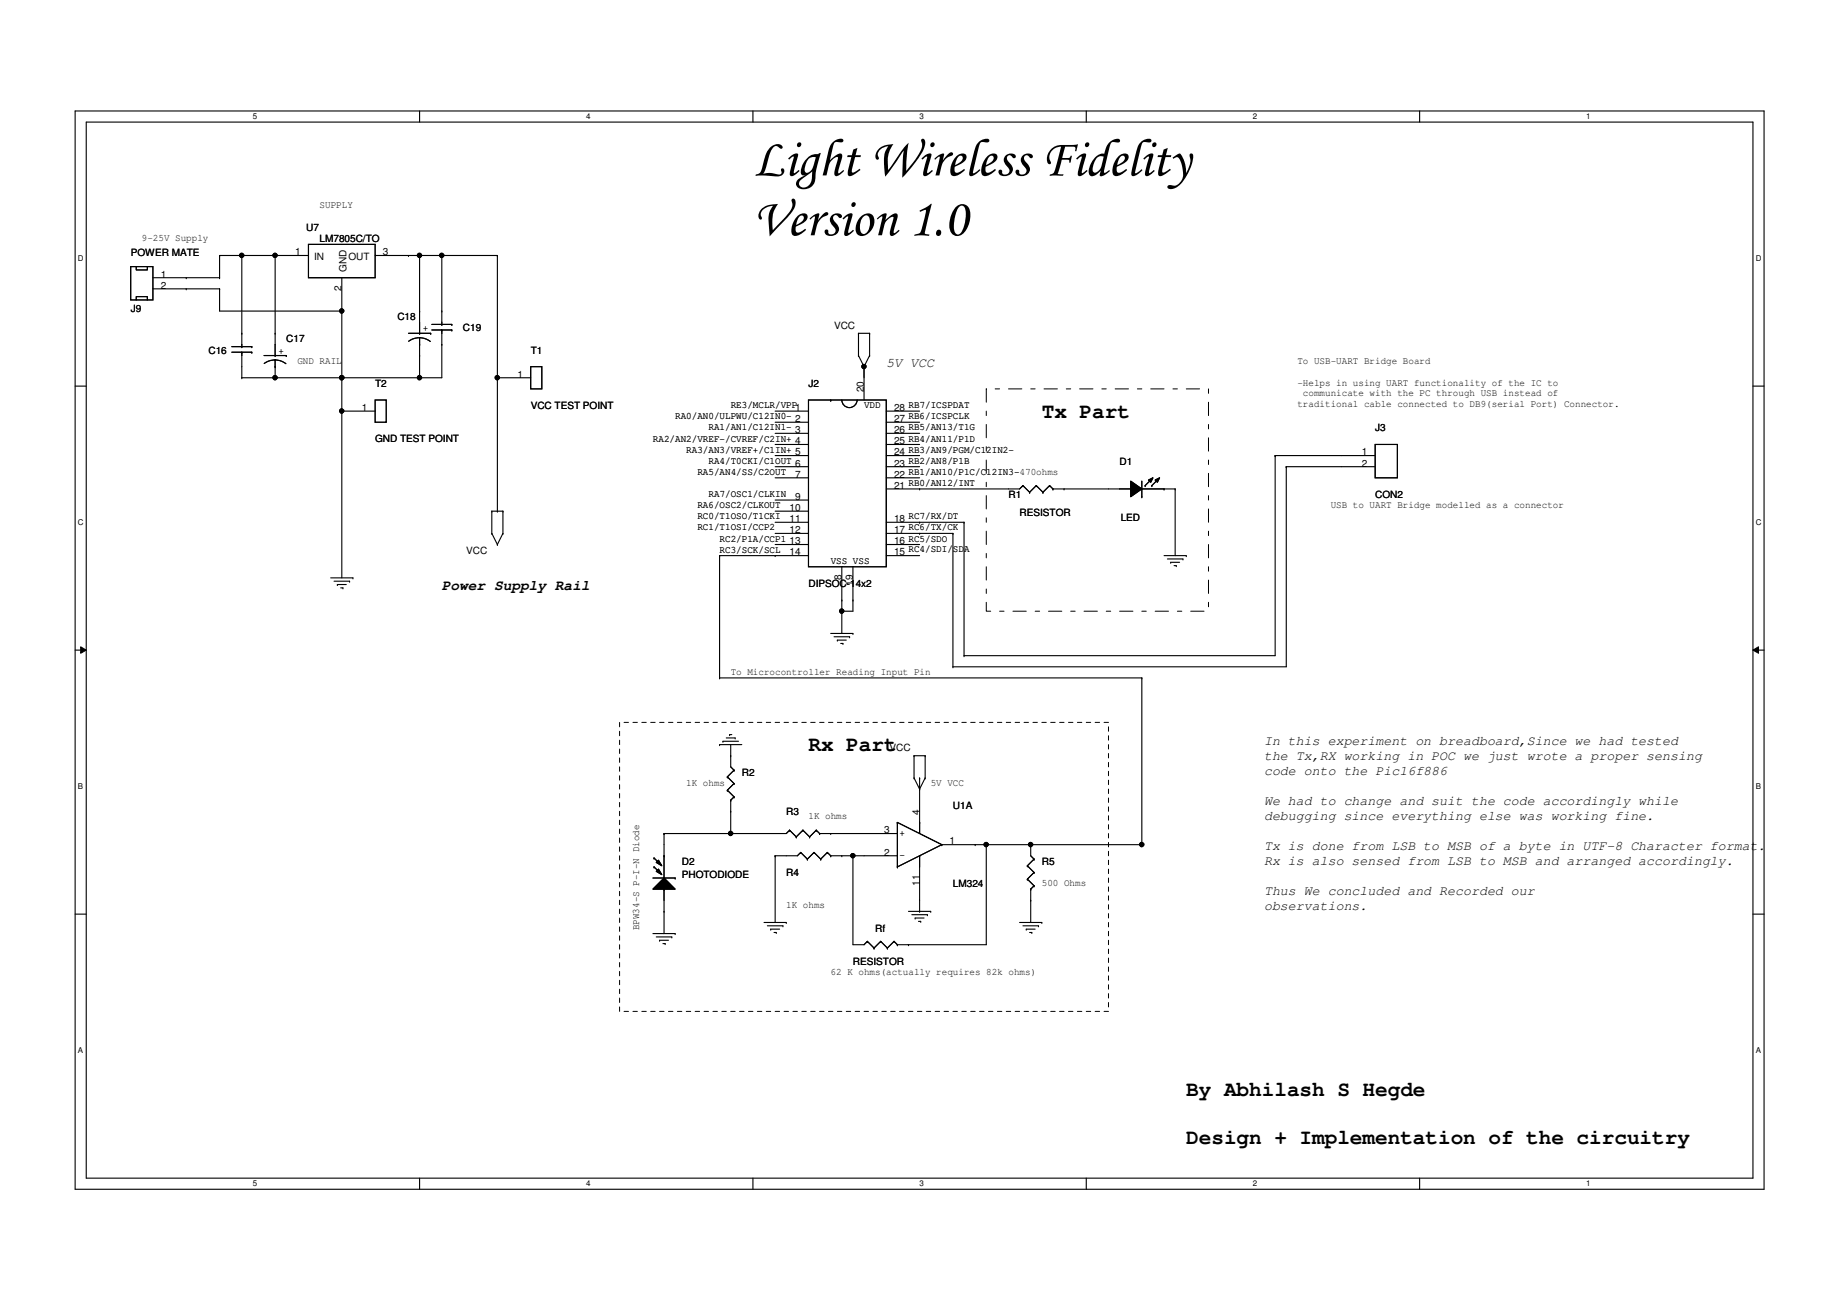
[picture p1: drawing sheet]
<svg xmlns="http://www.w3.org/2000/svg" width="420mm" height="297mm" viewBox="0 0 420 297" stroke-linecap="round" stroke-linejoin="round" font-family="sans-serif">
<path d="M17.2 25.4h386.1v246.3h-386.1zM19.7 27.9h381v241.3h-381z" fill="none" stroke="#000" stroke-width=".25"/>
<g fill="#fff">
<path d="M57.8 25.6h1v2h-1z"/>
<path d="M57.8 269.5h1v1.9h-1z"/>
</g>
<path d="M95.9 25.4v2.5M95.9 269.2v2.5" fill="none" stroke="#000" stroke-width=".25"/>
<g fill="#fff">
<path d="M134 25.6h1v2h-1z"/>
<path d="M134 269.5h1v1.9h-1z"/>
</g>
<path d="M172.1 25.4v2.5M172.1 269.2v2.5" fill="none" stroke="#000" stroke-width=".25"/>
<g fill="#fff">
<path d="M210.2 25.6h1v2h-1z"/>
<path d="M210.2 269.5h1v1.9h-1z"/>
</g>
<path d="M248.3 25.4v2.5M248.3 269.2v2.5" fill="none" stroke="#000" stroke-width=".25"/>
<g fill="#fff">
<path d="M286.4 25.6h1v2h-1z"/>
<path d="M286.4 269.5h1v1.9h-1z"/>
</g>
<path d="M324.5 25.4v2.5M324.5 269.2v2.5" fill="none" stroke="#000" stroke-width=".25"/>
<g fill="#fff">
<path d="M362.6 25.6h1v2h-1z"/>
<path d="M362.6 269.5h1v1.9h-1z"/>
<path d="M17.8 58h1.3v2h-1.3z"/>
<path d="M401.4 58h1.2v2h-1.2z"/>
<path d="M17.8 118.4h1.3v2h-1.3z"/>
<path d="M401.4 118.4h1.2v2h-1.2z"/>
</g>
<path d="M17.2 88.2h2.5M400.7 88.2h2.6" fill="none" stroke="#000" stroke-width=".25"/>
<g fill="#fff">
<path d="M17.8 178.7h1.2v2h-1.2z"/>
<path d="M401.4 178.7h1.1v2h-1.1z"/>
</g>
<path d="M17.2 148.5h2.5M400.7 148.5h2.6" fill="none" stroke="#000" stroke-width=".25"/>
<path d="M18.4 147.8l1.3 .7-1.3 .8zM400.7 148.5l1.3-.7v1.5z" fill="#000"/>
<path d="M18.4 147.8l1.3 .7-1.3 .8zM400.7 148.5l1.3-.7v1.5z" fill="none" stroke="#000" stroke-width=".23"/>
<g fill="#fff">
<path d="M17.8 239h1.2v2h-1.2z"/>
<path d="M401.4 239h1.1v2h-1.1z"/>
</g>
<g fill="none" stroke="#000" stroke-width=".25">
<path d="M50.2 58.4h.1M50.2 58.4h20.3M50.2 58.4v5.1M55.3 58.4h.1M55.3 58.4v20.8M62.9 58.4v22.8M70.5 55.8h15.3v7.7h-15.3zM85.8 58.4h27.9M93.4 58.4h.1M95.9 58.4h.1M95.9 58.4v17.8M101 58.4h.1"/>
<path d="M101 58.4v15.7M113.7 58.4h.1M113.7 58.4v58.4M29.9 60.9h5.1v7.6h-5.1zM31.1 68.5v-.7h2.6v.7M31.1 60.9v.8h2.6v-.8M35 63.5h15.2M35 66h15.2M42.6 63.5h.1M42.6 66h.1M50.2 66h.1M50.2 63.5h.1"/>
<path d="M50.2 66v5.1h27.9M53 79.2h4.6M55.3 76.2h.1M55.3 79.2h.1M57.6 79.2h.1M62.9 76.2h.1M78.1 71.1h.1M78.1 63.5v68.5M93.4 76.2h5.1M95.9 71.1h.1M95.9 78.7h.1M95.9 76.2h.1"/>
<path d="M95.9 77.2l1.1 .1 1.4 .7M95.9 77.2l-1.6 .3-.9 .5M95.9 77.2v9.1M98.5 76.2h.1M98.7 75.4h4.6M98.7 74.1h4.6M101 71.1h.1M101 78.7h.1M101 74.1h.1M101 75.4h.1M101 75.4v10.9h-45.7M103.3 75.4h.1"/>
<path d="M103.3 74.1h.1M196.2 76.2h.1M196.2 76.2v5M196.2 76.2h2.6M198.8 76.2h.1M198.8 76.2v5M53 80.5h4.6M55.3 86.3h.1M55.3 80.5h.1M55.3 80.5v5.8M57.6 80.5h.1M60.4 81.2h5"/>
<path d="M62.9 86.3h.1M62.9 83.8h.1M62.9 81.2h.1M62.9 82.3l1 .1 1.5 .7M62.9 82.3l-1.6 .2-.9 .6M62.9 82.3v4M65.4 81.2h.1M78.1 86.3h.1M78.1 93.9h.1M78.1 93.9h7.7M85.8 91.4h2.5v5.1h-2.5zM95.9 86.3h.1"/>
<path d="M95.9 81.2h.1M113.7 86.3h7.6M121.3 83.8h2.6v5.1h-2.6zM177.2 93.9h7.6M177.2 96.5h7.6M177.2 99h7.6M184.8 91.4h17.8v38.1h-17.8zM189.9 91.4h.1M192.4 91.4a1.76 1.76 0 0 0 1.8 1.7 1.76 1.76 0 0 0 1.7-1.7M196.2 81.2h.1M196.2 81.2l1.3 2.6M197.5 83.8h.1"/>
<path d="M197.5 83.8v7.6M198.8 81.2h.1M198.8 81.2l-1.3 2.6M202.6 93.9h7.6M202.6 96.5h7.6M202.6 99h7.6M112.4 116.8h.1M112.4 116.8v5.1M112.4 116.8h2.6M113.7 116.8h.1M115 116.8h.1M115 116.8v5.1"/>
<path d="M177.2 119.3h7.6M177.2 106.6h7.6M177.2 104.1h7.6M177.2 116.8h7.6M177.2 101.6h7.6M177.2 109.2h7.6M177.2 114.3h7.6M202.6 119.3h17.8M202.6 106.6h7.6M202.6 104.1h7.6M202.6 101.6h7.6M202.6 109.2h7.6"/>
<path d="M210.2 111.7h.1M210.2 119.3h.1M220.4 119.3h.1M220.4 119.3v30.5M233.8 111h.1M233.8 111l-.7 .7h-30.5M233.8 111l1.6 1.5M235.4 112.5h.1M236.9 111h.1M236.9 111l-1.5 1.5M236.9 111l1.5 1.5M238.4 112.5h.1"/>
<path d="M239.9 111h.1M239.9 111l-1.5 1.5M239.9 111l.8 .7M240.7 111.7h.1M240.7 111.7h17.8M243.2 111.7h.1M258.5 109.9l2.5 1.8-2.5 1.8zM258.5 111.7h.1M261 113.5h.1M261 111.7h7.6M261 109.9v3.6M261.8 111h.1"/>
<path d="M262.5 109.7l1.1-.5-.6 1zM263.3 111h.1M263.3 109.4l-1.5 1.6M264.1 109.7l1-.5-.5 1zM264.8 109.4l-1.5 1.6M266.1 111.7h.1M268.6 111.7h.1M268.6 111.7v15.3M291.5 104.1h.1M291.5 104.1v45.7h-71.1M291.5 104.1h22.9M294 106.6h.1"/>
<path d="M294 106.6v45.8h-76.2M294 106.6h20.4M314.4 101.6h5v7.6h-5zM75.6 132h5.1M76.4 132.8h3.5M77.1 133.6h.1M77.1 133.6h2.1M77.9 134.3h.5M78.4 134.3h.1M79.9 132.8h.1M80.7 132h.1M112.4 121.9h.1"/>
<path d="M112.4 121.9l1.3 2.5M113.7 124.4h.1M115 121.9h.1M115 121.9l-1.3 2.5M164.5 127h.1M164.5 127v27.9M164.5 127h20.3M177.2 127h.1M177.2 121.9h7.6M177.2 124.4h7.6M192.4 139.7h.1M192.4 137.1h.1"/>
<path d="M192.4 129.5v15.2M195 137.1h.1M195 129.5v10.2h-2.6M202.6 121.9h15.2M202.6 127h7.6M202.6 124.4h7.6M210.2 121.9h.1M217.8 121.9h.1M217.8 121.9v30.5M266.1 127h5.1M266.9 127.7h3.5M267.6 128.5h.1"/>
<path d="M267.6 128.5h2.1M268.4 129.2h.5M268.9 129.2h.1M270.4 127.7h.1M271.2 127h.1M164.5 154.9h.1M164.5 154.9h96.5M189.9 144.7h5.1M190.7 145.5h3.5M191.4 146.3h.1M191.4 146.3h2.1M192.2 147h.5"/>
<path d="M192.7 147h.1M194.2 145.5h.1M195 144.7h.1M217.8 152.4h.1M220.4 149.8h.1M261 154.9h.1M261 154.9v38.1h-45.7M164.5 170.1h.1M164.5 170.1h5.1M165.3 169.4h.1M165.3 169.4h3.5M166 168.6h2.1"/>
<path d="M166.3 177.5h.1M166.3 177.5l1.5 1.5M166.8 167.9h.1M166.8 167.9h.5M167 172.7h.1M167 170.1v5.1l.8 .8M167.8 176h.1M167.8 179h.1M167.8 176l-1.5 1.5M167.8 179l-1.5 1.6M168.1 168.6h.1M208.9 177.8h.1"/>
<path d="M208.9 172.7h.1M208.9 177.8l1.3 2.5M208.9 172.7v5.1M208.9 172.7h2.6M210.2 177.8h.1M210.2 177.8v12.7M211.5 172.7h.1M211.5 177.8h.1M211.5 172.7v5.1M211.5 177.8l-1.3 2.5M149.5 198.1h.1M149.5 196h.1"/>
<path d="M149.5 198.1l1.5 1.5M149.5 196l1.5 1.6M150 197.1l.5-.5 .8 1.2zM150 199.1l.5-.5 .8 1.3zM151.8 190.5h.1M151.8 195.5h.1M151.8 190.5v10.1M166.3 180.6h.1M166.3 180.6l1.5 1.5M167 190.5h.1M167 185.4h.1M167 182.8h.1"/>
<path d="M167 182.8v7.7M167.8 182.1h.1M167.8 182.1l-.8 .7M177.2 195.5h.1M177.2 195.5v15.3M180.5 189.7h.1M180.5 189.7l-.8 .8h-27.9M180.5 189.7l1.5 1.5M182 191.2h.1M183 194.8h.1M183 194.8l-.7 .7h-5.1M183 194.8l1.6 1.5"/>
<path d="M183.5 189.7h.1M183.5 189.7l-1.5 1.5M183.5 189.7l1.6 1.5M184.6 196.3h.1M185.1 191.2h.1M186.1 194.8h.1M186.1 194.8l-1.5 1.5M186.1 194.8l1.5 1.5M186.6 189.7h.1M186.6 189.7l-1.5 1.5M186.6 189.7l.8 .8M187.4 190.5h.1"/>
<path d="M187.4 190.5h17.7M187.6 196.3h.1M189.1 194.8h.1M189.1 194.8l-1.5 1.5M189.1 194.8l.8 .7M189.9 190.5h.1M189.9 195.5h.1M189.9 195.5h15.2M192.4 195.5h.1M195 195.5h.1M195 195.5v20.4h2.5l.8-.8M205.1 187.9h.1"/>
<path d="M205.1 198.1h.1M205.1 187.9l10.2 5.1M205.1 187.9v10.2M210.2 180.3h.1M210.2 187.9h.1M210.2 195.5h.1M210.2 195.5v12.7M215.3 193h.1M215.3 193l-10.2 5.1M222.9 193h.1M225.5 193h.1M225.5 193v22.9h-20.4"/>
<path d="M234.9 197.8h.1M234.9 197.8l1.5 1.5M235.6 193h.1M235.6 193v2.5l.8 .8M236.4 196.3h.1M236.4 199.3h.1M236.4 196.3l-1.5 1.5M236.4 199.3l-1.5 1.6M17.2 208.9h2.5M149.3 213.3h5M149.3 200.6h5M150 214.1h3.6"/>
<path d="M150.8 214.8h.1M150.8 214.8h2M151.5 215.6h.5M151.8 200.6l2.5 2.6h-5zM151.8 208.2h.1M151.8 203.2h.1M151.8 203.2v10.1M152 215.6h.1M153.6 214.1h.1M154.3 213.3h.1M154.3 200.6h.1M174.7 210.8h5"/>
<path d="M175.4 211.5h3.6M176.2 212.3h.1M176.2 212.3h2M176.9 213.1h.5M177.4 213.1h.1M179 211.5h.1M179.7 210.8h.1M198.3 215.1h.1M198.3 215.1l1.5 1.5M199.8 216.6h.1M201.3 215.1h.1M201.3 215.1l-1.5 1.5"/>
<path d="M201.3 215.1l1.5 1.5M202.8 216.6h.1M204.4 215.1h.1M204.4 215.1l-1.6 1.5M204.4 215.1l.7 .8M205.1 215.9h.1M207.7 215.9h.1M207.7 208.2h5.1M208.4 209h3.6M209.2 209.8h.1M209.2 209.8h2M210 210.5h.5"/>
<path d="M210.2 208.2h.1M210.5 210.5h.1M212 209h.1M212.8 208.2h.1M233.1 210.8h5.1M233.8 211.5h3.6M234.6 212.3h.1M234.6 212.3h2M234.9 200.9h.1M234.9 200.9l1.5 1.5M235.4 213.1h.5M235.6 205.7h.1"/>
<path d="M235.6 203.2h.1M235.6 203.2v7.6M235.9 213.1h.1M236.4 202.4h.1M236.4 202.4l-.8 .8M237.4 211.5h.1M238.2 210.8h.1M400.7 208.9h2.6"/>
<circle cx="55.3" cy="58.4" r=".49"/>
<circle cx="62.9" cy="58.4" r=".49"/>
<circle cx="95.9" cy="58.4" r=".49"/>
<circle cx="101" cy="58.4" r=".49"/>
<circle cx="78.1" cy="71.1" r=".49"/>
<circle cx="62.9" cy="86.3" r=".49"/>
<circle cx="78.1" cy="93.9" r=".49"/>
<circle cx="78.1" cy="86.3" r=".49"/>
<circle cx="95.9" cy="86.3" r=".49"/>
<circle cx="113.7" cy="86.3" r=".49"/>
<circle cx="197.5" cy="83.8" r=".49"/>
<circle cx="192.4" cy="139.6" r=".49"/>
<circle cx="167" cy="190.4" r=".49"/>
<circle cx="195" cy="195.5" r=".49"/>
<circle cx="225.4" cy="193" r=".49"/>
<circle cx="235.6" cy="193" r=".49"/>
<circle cx="261" cy="193" r=".49"/>
</g>
<g fill="#000">
<path d="M150 197.1l.5-.5 .8 1.2zM150 199.1l.5-.5 .8 1.3zM151.8 200.6l2.5 2.6h-5z"/>
<path d="M258.5 109.9l2.5 1.8-2.5 1.8z" fill-rule="evenodd"/>
<path d="M258.5 109.9l2.5 1.8-2.5 1.8z" fill-rule="evenodd"/>
<path d="M262.5 109.7l1.1-.5-.6 1z" fill-rule="evenodd"/>
<path d="M262.5 109.7l1.1-.5-.6 1z" fill-rule="evenodd"/>
<path d="M264.1 109.7l1-.5-.5 1z" fill-rule="evenodd"/>
<path d="M264.1 109.7l1-.5-.5 1z" fill-rule="evenodd"/>
<circle cx="55.3" cy="58.4" r=".49"/>
<circle cx="62.9" cy="58.4" r=".49"/>
<circle cx="95.9" cy="58.4" r=".49"/>
<circle cx="101" cy="58.4" r=".49"/>
<circle cx="78.1" cy="71.1" r=".49"/>
<circle cx="62.9" cy="86.3" r=".49"/>
<circle cx="78.1" cy="93.9" r=".49"/>
<circle cx="78.1" cy="86.3" r=".49"/>
<circle cx="95.9" cy="86.3" r=".49"/>
<circle cx="113.7" cy="86.3" r=".49"/>
<circle cx="197.5" cy="83.8" r=".49"/>
<circle cx="192.4" cy="139.6" r=".49"/>
<circle cx="167" cy="190.4" r=".49"/>
<circle cx="195" cy="195.5" r=".49"/>
<circle cx="225.4" cy="193" r=".49"/>
<circle cx="235.6" cy="193" r=".49"/>
<circle cx="261" cy="193" r=".49"/>
</g>
<path d="M225.5 88.9h50.8v50.8h-50.8z" fill="none" stroke="#000" stroke-width=".23" stroke-dasharray="3 2 1 2"/>
<path d="M141.6 165.1h111.8v66h-111.8z" fill="none" stroke="#000" stroke-width=".23" stroke-dasharray="1 1 1 1 1 1 1 1"/>
<g font-size="12.2">
<text x="172.1" y="40.1">Light Wireless Fidelity</text>
<text x="172.1" y="53.8">Version 1.0</text>
</g>
<g font-size="4.8">
<text x="238.2" y="95.5">Tx Part</text>
<text x="184.8" y="171.7">Rx Part</text>
<text x="271.2" y="250.4">By Abhilash S Hegde</text>
<text x="271.2" y="261.4">Design + Implementation of the circuitry</text>
</g>
<text font-size="3.3" x="101" y="134.8">Power Supply Rail</text>
<g font-size="3">
<text x="202.6" y="83.8">5V VCC</text>
<text x="289" y="170.2">In this experiment on breadboard,Since we had tested</text>
<text x="289" y="173.6">the Tx,RX working in POC we just wrote a proper sensing</text>
<text x="289" y="177">code onto the Pic16f886</text>
<text x="289" y="183.9">We had to change and suit the code accordingly while</text>
<text x="289" y="187.3">debugging since everything else was working fine.</text>
<text x="289" y="194.2">Tx is done from LSB to MSB of a byte in UTF-8 Character format.</text>
<text x="289" y="197.6">Rx is also sensed from LSB to MSB and arranged accordingly.</text>
<text x="289" y="204.5">Thus We concluded and Recorded our</text>
<text x="289" y="207.9">observations.</text>
</g>
<g font-size="2.3">
<text x="73.1" y="47.5">SUPPLY</text>
<text x="70" y="52.8">U7</text>
<text x="29.9" y="58.4">POWER MATE</text>
<text x="32.4" y="55.2">9-25V Supply</text>
<text x="67.5" y="58.3">1</text>
<text x="71.8" y="59.4">IN</text>
<text x="73.1" y="55.4">LM7805C/TO</text>
<text x="79.7" y="59.4">OUT</text>
<text x="87.5" y="58.3">3</text>
<text x="36.7" y="63.4">1</text>
<text x="36.7" y="66">2</text>
<text x="79.2" y="62.2" transform="rotate(-90 79.2 62.2)">GND</text>
<text x="29.9" y="71.4">J9</text>
<text x="78.1" y="66.5" transform="rotate(-90 78.1 66.5)">2</text>
<text x="90.8" y="73.2">C18</text>
<text x="96.7" y="75.7">+</text>
<text x="105.8" y="75.7">C19</text>
<text x="190.7" y="75.2">VCC</text>
<text x="47.7" y="80.8">C16</text>
<text x="63.7" y="80.8">+</text>
<text x="65.4" y="78.2">C17</text>
<text x="68" y="83.1">GND RAIL</text>
<text x="121.3" y="80.8">T1</text>
<text x="296.6" y="83.1">To USB-UART Bridge Board</text>
<text x="85.8" y="88.4">T2</text>
<text x="118.3" y="86.3">1</text>
<text x="184.8" y="88.4">J2</text>
<text x="197.5" y="89.6" transform="rotate(-90 197.5 89.6)">20</text>
<text x="296.6" y="88.1">-Helps in using UART functionality of the IC to</text>
<text x="82.7" y="93.9">1</text>
<text x="121.3" y="93.5">VCC TEST POINT</text>
<text x="154.3" y="95.8">RA0/AN0/ULPWU/C12IN0-</text>
<text x="167" y="93.3">RE3/MCLR/VPP</text>
<text x="181.8" y="93.9">1</text>
<text x="197.5" y="93.3">VDD</text>
<text x="204.4" y="93.9">28</text>
<text x="207.7" y="93.3">RB7/ICSPDAT</text>
<text x="207.7" y="95.8">RB6/ICSPCLK</text>
<text x="296.6" y="93.1">traditional cable connected to DB9(serial Port) Connector.</text>
<text x="297.8" y="90.6">communicate with the PC through USB instead of</text>
<text x="85.8" y="101.1">GND TEST POINT</text>
<text x="149.3" y="100.9">RA2/AN2/VREF-/CVREF/C2IN+</text>
<text x="162" y="98.3">RA1/AN1/C12IN1-</text>
<text x="181.8" y="96.4">2</text>
<text x="181.8" y="99">3</text>
<text x="181.8" y="101.5">4</text>
<text x="204.4" y="96.4">27</text>
<text x="204.4" y="99">26</text>
<text x="204.4" y="101.5">25</text>
<text x="207.7" y="98.3">RB5/AN13/T1G</text>
<text x="207.7" y="100.9">RB4/AN11/P1D</text>
<text x="314.4" y="98.6">J3</text>
<text x="156.9" y="103.4">RA3/AN3/VREF+/C1IN+</text>
<text x="162" y="106">RA4/T0CKI/C1OUT</text>
<text x="181.8" y="104.1">5</text>
<text x="181.8" y="106.6">6</text>
<text x="204.4" y="104.1">24</text>
<text x="204.4" y="106.6">23</text>
<text x="207.7" y="103.4">RB3/AN9/PGM/C12IN2-</text>
<text x="207.7" y="106">RB2/AN8/P1B</text>
<text x="255.9" y="106.2">D1</text>
<text x="311.3" y="104.1">1</text>
<text x="311.3" y="106.6">2</text>
<text x="159.4" y="108.5">RA5/AN4/SS/C2OUT</text>
<text x="162" y="113.6">RA7/OSC1/CLKIN</text>
<text x="181.8" y="109.1">7</text>
<text x="204.4" y="109.1">22</text>
<text x="204.4" y="111.7">21</text>
<text x="207.7" y="108.5">RB1/AN10/P1C/C12IN3-470ohms</text>
<text x="207.7" y="111">RB0/AN12/INT</text>
<text x="207.7" y="108.5">RB1/AN10/P1C/C12IN3-</text>
<text x="230.5" y="113.8">R1</text>
<text x="314.4" y="113.8">CON2</text>
<text x="159.4" y="116.1">RA6/OSC2/CLKOUT</text>
<text x="159.4" y="118.7">RC0/T1OSO/T1CKI</text>
<text x="180.5" y="116.8">10</text>
<text x="180.5" y="119.3">11</text>
<text x="181.8" y="114.2">9</text>
<text x="204.4" y="119.3">18</text>
<text x="207.7" y="118.7">RC7/RX/DT</text>
<text x="233.1" y="117.9">RESISTOR</text>
<text x="256.2" y="119.1">LED</text>
<text x="304.2" y="116.1">USB to UART Bridge modelled as a connector</text>
<text x="159.4" y="121.2">RC1/T1OSI/CCP2</text>
<text x="164.5" y="123.7">RC2/P1A/CCP1</text>
<text x="180.5" y="121.8">12</text>
<text x="180.5" y="124.4">13</text>
<text x="204.4" y="121.8">17</text>
<text x="204.4" y="124.4">16</text>
<text x="207.7" y="121.2">RC6/TX/CK</text>
<text x="207.7" y="123.7">RC5/SDO</text>
<text x="106.6" y="126.5">VCC</text>
<text x="164.5" y="126.3">RC3/SCK/SCL</text>
<text x="180.5" y="126.9">14</text>
<text x="189.9" y="128.8">VSS VSS</text>
<text x="204.4" y="126.9">15</text>
<text x="207.7" y="126.2">RC4/SDI/SDA</text>
<text x="184.8" y="134.1">DIPSOC-14x2</text>
<text x="192.4" y="132.5" transform="rotate(-90 192.4 132.5)">8</text>
<text x="194.9" y="133.8" transform="rotate(-90 194.9 133.8)">19</text>
<text x="167" y="154.2">To Microcontroller Reading Input Pin</text>
<text x="203.4" y="171.7">VCC</text>
<text x="156.9" y="179.6">1K ohms</text>
<text x="169.6" y="177.3">R2</text>
<text x="212.8" y="179.6">5V VCC</text>
<text x="217.8" y="184.9">U1A</text>
<text x="179.7" y="186.2">R3</text>
<text x="184.8" y="187.2">1K ohms</text>
<text x="202.1" y="190.4">3</text>
<text x="205.6" y="191.1">+</text>
<text x="210.2" y="186.1" transform="rotate(-90 210.2 186.1)">4</text>
<text x="155.9" y="197.6">D2</text>
<text x="202.1" y="195.5">2</text>
<text x="205.6" y="196.1">-</text>
<text x="217.1" y="193">1</text>
<text x="238.2" y="197.6">R5</text>
<text x="155.9" y="200.7">PHOTODIODE</text>
<text x="179.7" y="200.2">R4</text>
<text x="210.2" y="202.4" transform="rotate(-90 210.2 202.4)">11</text>
<text x="217.8" y="202.7">LM324</text>
<text x="238.2" y="202.5">500 Ohms</text>
<text x="179.7" y="207.6">1K ohms</text>
<text x="146.1" y="212.6" transform="rotate(-90 146.1 212.6)">BPW34-S P-I-N Diode</text>
<text x="200.1" y="212.9">Rf</text>
<text x="195" y="220.5">RESISTOR</text>
<text x="189.9" y="222.8">62 K ohms(actually requires 82k ohms)</text>
</g>
<g font-size="1.8">
<text x="57.8" y="27.2">5</text>
<text x="134" y="27.2">4</text>
<text x="210.2" y="27.2">3</text>
<text x="286.4" y="27.2">2</text>
<text x="362.6" y="27.2">1</text>
<text x="17.8" y="59.6">D</text>
<text x="401.4" y="59.6">D</text>
<text x="17.8" y="120">C</text>
<text x="401.4" y="120">C</text>
<text x="17.8" y="180.3">B</text>
<text x="401.4" y="180.3">B</text>
<text x="17.8" y="240.6">A</text>
<text x="401.4" y="240.6">A</text>
<text x="57.8" y="271.1">5</text>
<text x="134" y="271.1">4</text>
<text x="210.2" y="271.1">3</text>
<text x="286.4" y="271.1">2</text>
<text x="362.6" y="271.1">1</text>
</g>
</svg>
